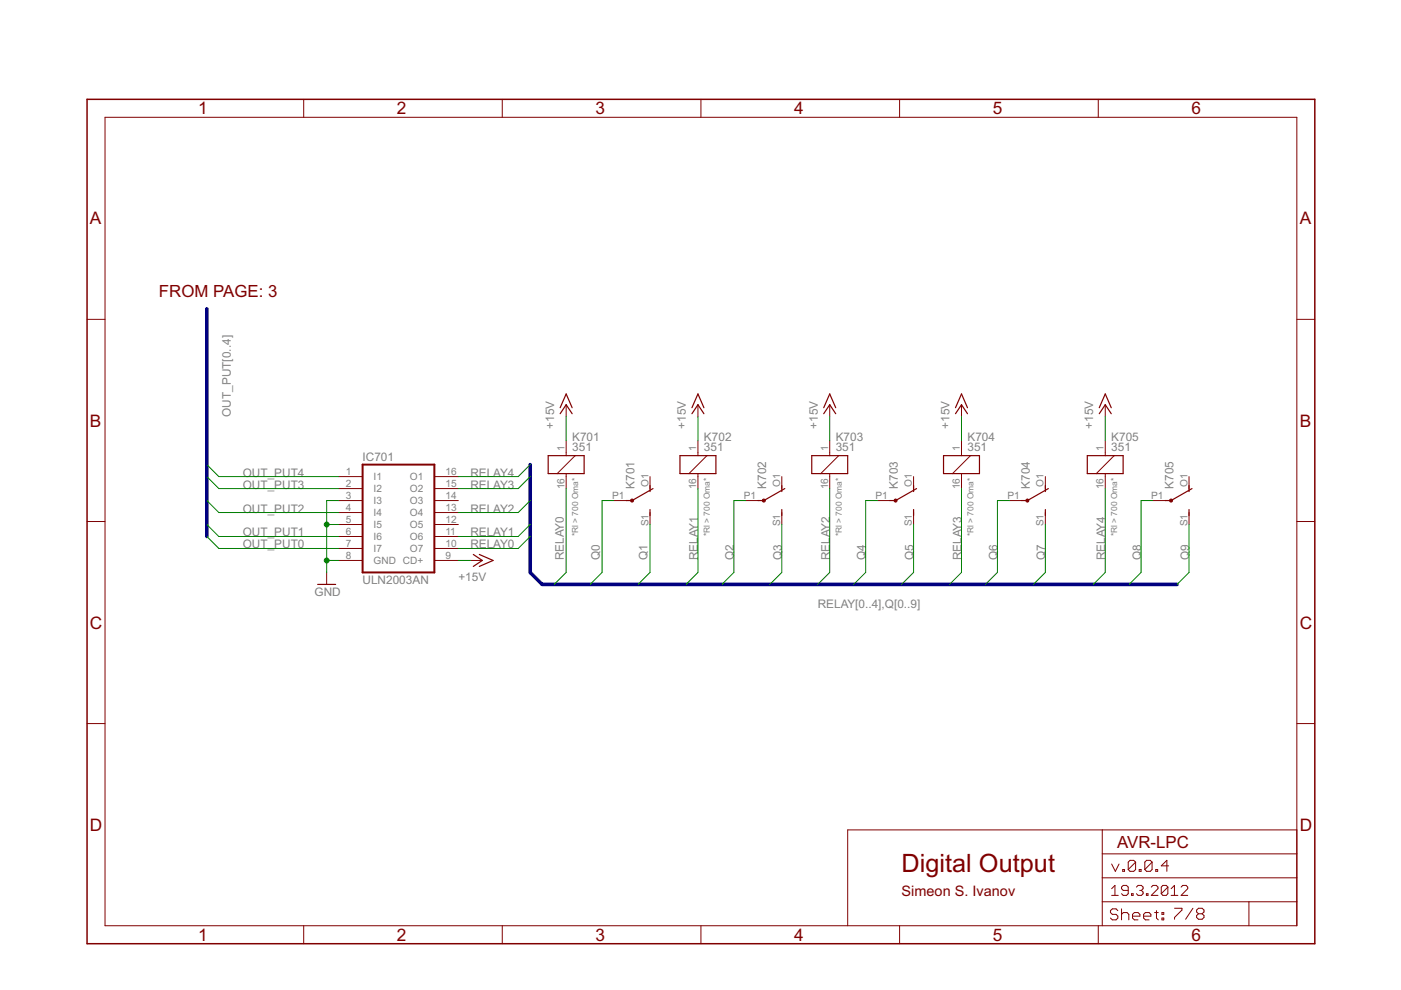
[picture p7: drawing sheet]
<svg xmlns="http://www.w3.org/2000/svg" width="297mm" height="210mm" viewBox="0 0 297 210" stroke-linecap="round" stroke-linejoin="round" font-family="sans-serif">
<g fill="#800000" stroke="#800000" stroke-width=".21">
<path d="M275 191.2v5.1z"/>
<path d="M275 186.1v5.1z"/>
<path d="M275 181v5.1z"/>
<path d="M275 176v5z"/>
<path d="M179.7 176v20.3z"/>
<path d="M179.7 176h54z"/>
<path d="M233.7 176h41.3z"/>
<path d="M264.8 191.2v5.1z"/>
<path d="M264.8 191.2h10.2z"/>
<path d="M233.7 191.2h31.1z"/>
<path d="M233.7 191.2v5.1z"/>
<path d="M233.7 186.1v5.1z"/>
<path d="M233.7 186.1h41.3z"/>
<path d="M233.7 181v5.1z"/>
<path d="M233.7 181h41.3z"/>
<path d="M233.7 176v5z"/>
<path d="M235.7 183.2l.8 1.5z"/>
<path d="M237.3 183.2l-.8 1.5z"/>
<path d="M238 184.4v.3z"/>
<path d="M238 184.4h.4z"/>
<path d="M238.4 184.4v.3z"/>
<path d="M238 184.7h.4z"/>
<path d="M239.2 182.8v1.6z"/>
<path d="M239.2 182.8l.4-.4z"/>
<path d="M239.6 182.4h.8z"/>
<path d="M240.4 182.4l.4 .4z"/>
<path d="M240.8 182.8v1.6z"/>
<path d="M240.4 184.7l.4-.3z"/>
<path d="M239.6 184.7h.8z"/>
<path d="M239.2 184.4l.4 .3z"/>
<path d="M239.2 184.4l1.6-1.6z"/>
<path d="M241.5 184.4v.3z"/>
<path d="M241.5 184.4h.4z"/>
<path d="M241.9 184.4v.3z"/>
<path d="M241.5 184.7h.4z"/>
<path d="M242.7 182.8v1.6z"/>
<path d="M242.7 182.8l.4-.4z"/>
<path d="M243.1 182.4h.8z"/>
<path d="M243.9 182.4l.4 .4z"/>
<path d="M244.3 182.8v1.6z"/>
<path d="M244.3 184.4l-.4 .3z"/>
<path d="M243.1 184.7h.8z"/>
<path d="M242.7 184.4l.4 .3z"/>
<path d="M244.3 182.8l-1.6 1.6z"/>
<path d="M245 184.4v.3z"/>
<path d="M245 184.4h.4z"/>
<path d="M245.4 184.4v.3z"/>
<path d="M245 184.7h.4z"/>
<path d="M247.4 182.4v2.3z"/>
<path d="M246.2 183.6l1.2-1.2z"/>
<path d="M246.2 183.6h1.6z"/>
<path d="M235.7 188.4l.7-.7z"/>
<path d="M236.4 187.7v2.1z"/>
<path d="M235.7 189.8h1.4z"/>
<path d="M237.8 189.5l.3 .3z"/>
<path d="M238.1 189.8h.7z"/>
<path d="M239.2 189.5l-.4 .3z"/>
<path d="M239.2 188.1v1.4z"/>
<path d="M238.8 187.7l.4 .4z"/>
<path d="M238.1 187.7h.7z"/>
<path d="M238.1 187.7l-.3 .4z"/>
<path d="M237.8 188.1v.3z"/>
<path d="M237.8 188.4l.3 .4z"/>
<path d="M238.1 188.8h1.1z"/>
<path d="M239.9 189.5v.3z"/>
<path d="M239.9 189.5h.3z"/>
<path d="M240.2 189.5v.3z"/>
<path d="M239.9 189.8h.3z"/>
<path d="M240.9 188.1l.4-.4z"/>
<path d="M241.3 187.7h.7z"/>
<path d="M242 187.7l.4 .4z"/>
<path d="M242.4 188.1v.3z"/>
<path d="M242.4 188.4l-.4 .4z"/>
<path d="M241.6 188.8h.4z"/>
<path d="M242 188.8l.4 .3z"/>
<path d="M242.4 189.1v.4z"/>
<path d="M242.4 189.5l-.4 .3z"/>
<path d="M241.3 189.8h.7z"/>
<path d="M240.9 189.5l.4 .3z"/>
<path d="M243.1 189.5v.3z"/>
<path d="M243.1 189.5h.3z"/>
<path d="M243.4 189.5v.3z"/>
<path d="M243.1 189.8h.3z"/>
<path d="M244.1 189.8h1.4z"/>
<path d="M244.1 189.8l1.4-1.4z"/>
<path d="M245.5 188.1v.3z"/>
<path d="M245.2 187.7l.3 .4z"/>
<path d="M244.5 187.7h.7z"/>
<path d="M244.5 187.7l-.4 .4z"/>
<path d="M246.2 188.1v1.4z"/>
<path d="M246.5 187.7l-.3 .4z"/>
<path d="M246.5 187.7h.8z"/>
<path d="M247.3 187.7l.3 .4z"/>
<path d="M247.6 188.1v1.4z"/>
<path d="M247.6 189.5l-.3 .3z"/>
<path d="M246.5 189.8h.8z"/>
<path d="M246.2 189.5l.3 .3z"/>
<path d="M246.2 189.5l1.4-1.4z"/>
<path d="M248.3 188.4l.7-.7z"/>
<path d="M249 187.7v2.1z"/>
<path d="M248.3 189.8h1.4z"/>
<path d="M250.4 189.8h1.4z"/>
<path d="M251.8 188.4l-1.4 1.4z"/>
<path d="M251.8 188.1v.3z"/>
<path d="M251.5 187.7l.3 .4z"/>
<path d="M250.8 187.7h.7z"/>
<path d="M250.8 187.7l-.4 .4z"/>
<path d="M249 192.6h1.6z"/>
<path d="M250.6 192.6v.4z"/>
<path d="M250.6 193l-1.6 1.5z"/>
<path d="M249 194.5v.4z"/>
<path d="M252.9 192.6l-1.5 2.3z"/>
<path d="M253.7 193l.4-.4z"/>
<path d="M254.1 192.6h.8z"/>
<path d="M254.9 192.6l.4 .4z"/>
<path d="M255.3 193v.4z"/>
<path d="M254.9 193.7l.4-.3z"/>
<path d="M254.9 193.7l.4 .4z"/>
<path d="M255.3 194.1v.4z"/>
<path d="M254.9 194.9l.4-.4z"/>
<path d="M254.1 194.9h.8z"/>
<path d="M253.7 194.5l.4 .4z"/>
<path d="M253.7 194.1v.4z"/>
<path d="M253.7 194.1l.4-.4z"/>
<path d="M253.7 193.4l.4 .3z"/>
<path d="M253.7 193v.4z"/>
<path d="M254.1 193.7h.8z"/>
<path d="M236.6 192.7l.4 .4z"/>
<path d="M235.8 192.7h.8z"/>
<path d="M235.4 193.1l.4-.4z"/>
<path d="M235.4 193.1v.4z"/>
<path d="M235.4 193.5l.4 .4z"/>
<path d="M235.8 193.9h.8z"/>
<path d="M236.6 193.9l.4 .3z"/>
<path d="M237 194.2v.4z"/>
<path d="M237 194.6l-.4 .4z"/>
<path d="M235.8 195h.8z"/>
<path d="M235.4 194.6l.4 .4z"/>
<path d="M237.8 192.7v2.3z"/>
<path d="M237.8 193.9l.4-.4z"/>
<path d="M238.2 193.5h.8z"/>
<path d="M239 193.5l.3 .4z"/>
<path d="M239.3 193.9v1.1z"/>
<path d="M240.5 195h.8z"/>
<path d="M240.1 194.6l.4 .4z"/>
<path d="M240.1 193.9v.7z"/>
<path d="M240.1 193.9l.4-.4z"/>
<path d="M240.5 193.5h.8z"/>
<path d="M241.3 193.5l.4 .4z"/>
<path d="M241.7 193.9v.3z"/>
<path d="M240.1 194.2h1.6z"/>
<path d="M242.8 195h.8z"/>
<path d="M242.5 194.6l.3 .4z"/>
<path d="M242.5 193.9v.7z"/>
<path d="M242.5 193.9l.3-.4z"/>
<path d="M242.8 193.5h.8z"/>
<path d="M243.6 193.5l.4 .4z"/>
<path d="M244 193.9v.3z"/>
<path d="M242.5 194.2h1.5z"/>
<path d="M245.2 193.1v1.5z"/>
<path d="M245.2 194.6l.4 .4z"/>
<path d="M244.8 193.5h.8z"/>
<path d="M246.4 193.5h.3z"/>
<path d="M246.7 193.5v.4z"/>
<path d="M246.4 193.9h.3z"/>
<path d="M246.4 193.5v.4z"/>
<path d="M246.4 194.6h.3z"/>
<path d="M246.7 194.6v.4z"/>
<path d="M246.4 195h.3z"/>
<path d="M246.4 194.6v.4z"/>
<path d="M22.3 24.9v171.4z"/>
<path d="M18.5 67.7h3.8z"/>
<path d="M18.5 110.6h3.8z"/>
<path d="M18.5 153.4h3.8z"/>
<path d="M22.3 196.3h252.7z"/>
<path d="M64.4 196.3v3.8z"/>
<path d="M106.5 196.3v3.8z"/>
<path d="M148.6 196.3v3.8z"/>
<path d="M190.7 196.3v3.8z"/>
<path d="M232.9 196.3v3.8z"/>
<path d="M275 24.9v171.4z"/>
<path d="M275 67.7h3.8z"/>
<path d="M275 110.6h3.8z"/>
<path d="M275 153.4h3.8z"/>
<path d="M22.3 24.9h252.7z"/>
<path d="M64.4 21.1v3.8z"/>
<path d="M106.5 21.1v3.8z"/>
<path d="M148.6 21.1v3.8z"/>
<path d="M190.7 21.1v3.8z"/>
<path d="M232.9 21.1v3.8z"/>
<path d="M69.3 121.4v2.5z"/>
<path d="M120 101v2.6z"/>
<path d="M120 93.4v2.6z"/>
<path d="M120 100.4v.6z"/>
<path d="M120 96v.6z"/>
<path d="M118.1 100.4l3.8-3.8z"/>
<path d="M137.8 101v2.6z"/>
<path d="M137.8 108.7v2.5z"/>
<path d="M130.2 106.1h2.5z"/>
<path d="M148 101v2.6z"/>
<path d="M148 93.4v2.6z"/>
<path d="M148 100.4v.6z"/>
<path d="M148 96v.6z"/>
<path d="M146.1 100.4l3.8-3.8z"/>
<path d="M165.8 101v2.6z"/>
<path d="M165.8 108.7v2.5z"/>
<path d="M158.1 106.1h2.6z"/>
<path d="M175.9 101v2.6z"/>
<path d="M175.9 93.4v2.6z"/>
<path d="M175.9 100.4v.6z"/>
<path d="M175.9 96v.6z"/>
<path d="M174 100.4l3.8-3.8z"/>
<path d="M193.7 101v2.6z"/>
<path d="M193.7 108.7v2.5z"/>
<path d="M186.1 106.1h2.5z"/>
<path d="M203.9 101v2.6z"/>
<path d="M203.9 93.4v2.6z"/>
<path d="M203.9 100.4v.6z"/>
<path d="M203.9 96v.6z"/>
<path d="M202 100.4l3.8-3.8z"/>
<path d="M221.6 101v2.6z"/>
<path d="M221.6 108.7v2.5z"/>
<path d="M214 106.1h2.6z"/>
<path d="M234.3 101v2.6z"/>
<path d="M234.3 93.4v2.6z"/>
<path d="M234.3 100.4v.6z"/>
<path d="M234.3 96v.6z"/>
<path d="M236.2 96.6l-3.8 3.8z"/>
<path d="M252.1 101v2.6z"/>
<path d="M252.1 108.7v2.5z"/>
<path d="M244.5 106.1h2.5z"/>
<path d="M120 85.8v2.5z"/>
<path d="M148 85.8v2.5z"/>
<path d="M175.9 85.8v2.5z"/>
<path d="M203.9 85.8v2.5z"/>
<path d="M234.3 85.8v2.5z"/>
<path d="M99.7 118.8h2.6z"/>
<path d="M71.8 101h5.1z"/>
<path d="M71.8 103.6h5.1z"/>
<path d="M71.8 106.1h5.1z"/>
<path d="M71.8 108.7h5.1z"/>
<path d="M71.8 111.2h5.1z"/>
<path d="M71.8 113.7h5.1z"/>
<path d="M71.8 116.3h5.1z"/>
<path d="M92.1 101h5.1z"/>
<path d="M92.1 103.6h5.1z"/>
<path d="M92.1 106.1h5.1z"/>
<path d="M92.1 108.7h5.1z"/>
<path d="M92.1 111.2h5.1z"/>
<path d="M92.1 113.7h5.1z"/>
<path d="M92.1 116.3h5.1z"/>
<path d="M92.1 118.8h5.1z"/>
<path d="M71.8 118.8h5.1z"/>
<circle cx="134" cy="106.1" r=".33"/>
<circle cx="161.9" cy="106.1" r=".33"/>
<circle cx="189.9" cy="106.1" r=".33"/>
<circle cx="217.8" cy="106.1" r=".33"/>
<circle cx="248.3" cy="106.1" r=".33"/>
</g>
<g fill="#800000" stroke="#800000" stroke-width=".32">
<path d="M18.5 21.1v179z"/>
<path d="M18.5 200.1h260.3z"/>
<path d="M278.8 21.1v179z"/>
<path d="M18.5 21.1h260.3z"/>
</g>
<g fill="#800000" stroke="#800000" stroke-width=".25">
<path d="M67.4 123.9h3.8z"/>
<path d="M116.2 100.4h1.9z"/>
<path d="M123.8 96.6v3.8z"/>
<path d="M121.9 96.6h1.9z"/>
<path d="M116.2 96.6v3.8z"/>
<path d="M120 100.4h3.8z"/>
<path d="M116.2 96.6h3.8z"/>
<path d="M118.1 100.4h1.9z"/>
<path d="M120 96.6h1.9z"/>
<path d="M137.8 103v1.2z"/>
<path d="M137.8 108v1.3z"/>
<path d="M134 106.1l4.5-2.5z"/>
<path d="M132.7 106.1h1.3z"/>
<path d="M144.2 100.4h1.9z"/>
<path d="M151.8 96.6v3.8z"/>
<path d="M149.9 96.6h1.9z"/>
<path d="M144.2 96.6v3.8z"/>
<path d="M148 100.4h3.8z"/>
<path d="M144.2 96.6h3.8z"/>
<path d="M146.1 100.4h1.9z"/>
<path d="M148 96.6h1.9z"/>
<path d="M165.8 103v1.2z"/>
<path d="M165.8 108v1.3z"/>
<path d="M161.9 106.1l4.5-2.5z"/>
<path d="M160.7 106.1h1.2z"/>
<path d="M172.1 100.4h1.9z"/>
<path d="M179.7 96.6v3.8z"/>
<path d="M177.8 96.6h1.9z"/>
<path d="M172.1 96.6v3.8z"/>
<path d="M175.9 100.4h3.8z"/>
<path d="M172.1 96.6h3.8z"/>
<path d="M174 100.4h1.9z"/>
<path d="M175.9 96.6h1.9z"/>
<path d="M193.7 103v1.2z"/>
<path d="M193.7 108v1.3z"/>
<path d="M189.9 106.1l4.4-2.5z"/>
<path d="M188.6 106.1h1.3z"/>
<path d="M200 100.4h2z"/>
<path d="M207.7 96.6v3.8z"/>
<path d="M205.8 96.6h1.9z"/>
<path d="M200 96.6v3.8z"/>
<path d="M203.9 100.4h3.8z"/>
<path d="M200 96.6h3.9z"/>
<path d="M202 100.4h1.9z"/>
<path d="M203.9 96.6h1.9z"/>
<path d="M221.6 103v1.2z"/>
<path d="M221.6 108v1.3z"/>
<path d="M217.8 106.1l4.5-2.5z"/>
<path d="M216.6 106.1h1.2z"/>
<path d="M230.5 100.4h1.9z"/>
<path d="M238.1 96.6v3.8z"/>
<path d="M236.2 96.6h1.9z"/>
<path d="M230.5 96.6v3.8z"/>
<path d="M234.3 100.4h3.8z"/>
<path d="M230.5 96.6h3.8z"/>
<path d="M232.4 100.4h1.9z"/>
<path d="M234.3 96.6h1.9z"/>
<path d="M252.1 103v1.2z"/>
<path d="M252.1 108v1.3z"/>
<path d="M248.3 106.1l4.4-2.5z"/>
<path d="M247 106.1h1.3z"/>
<path d="M120 85.8l1.3 1.9z"/>
<path d="M120 85.8l-1.2 1.9z"/>
<path d="M120 83.5l1.3 2.9z"/>
<path d="M120 83.5l-1.2 2.9z"/>
<path d="M148 85.8l1.2 1.9z"/>
<path d="M148 85.8l-1.3 1.9z"/>
<path d="M148 83.5l1.2 2.9z"/>
<path d="M148 83.5l-1.3 2.9z"/>
<path d="M175.9 85.8l1.3 1.9z"/>
<path d="M175.9 85.8l-1.3 1.9z"/>
<path d="M175.9 83.5l1.3 2.9z"/>
<path d="M175.9 83.5l-1.3 2.9z"/>
<path d="M203.9 85.8l1.2 1.9z"/>
<path d="M203.9 85.8l-1.3 1.9z"/>
<path d="M203.9 83.5l1.2 2.9z"/>
<path d="M203.9 83.5l-1.3 2.9z"/>
<path d="M234.3 85.8l1.3 1.9z"/>
<path d="M234.3 85.8l-1.2 1.9z"/>
<path d="M234.3 83.5l1.3 2.9z"/>
<path d="M234.3 83.5l-1.2 2.9z"/>
<path d="M100.4 117.6l1.9 1.2z"/>
<path d="M100.4 120.1l1.9-1.3z"/>
<path d="M101.6 117.6l2.9 1.2z"/>
<path d="M101.6 120.1l2.9-1.3z"/>
</g>
<g fill="#800000" stroke="#800000" stroke-width=".42">
<path d="M76.9 98.5h15.2z"/>
<path d="M92.1 98.5v22.9z"/>
<path d="M76.9 121.4h15.2z"/>
<path d="M76.9 98.5v22.9z"/>
</g>
<g fill="#000080" stroke="#000080" stroke-width=".76">
<path d="M43.9 65.5v48.2z"/>
<path d="M112.4 98.5v22.9z"/>
<path d="M112.4 121.4l2.6 2.5z"/>
<path d="M115 123.9h134.6z"/>
</g>
<g fill="#008000" stroke="#008000" stroke-width=".21">
<path d="M117.5 123.9l2.5-2.5z"/>
<path d="M120 103.6v17.8z"/>
<path d="M112.4 113.7l-2.5 2.6z"/>
<path d="M97.2 116.3h12.7z"/>
<path d="M145.4 123.9l2.6-2.5z"/>
<path d="M148 103.6v17.8z"/>
<path d="M112.4 111.2l-2.5 2.5z"/>
<path d="M97.2 113.7h12.7z"/>
<path d="M173.4 123.9l2.5-2.5z"/>
<path d="M175.9 103.6v17.8z"/>
<path d="M112.4 106.1l-2.5 2.6z"/>
<path d="M97.2 108.7h12.7z"/>
<path d="M201.3 123.9l2.6-2.5z"/>
<path d="M203.9 103.6v17.8z"/>
<path d="M112.4 101l-2.5 2.6z"/>
<path d="M97.2 103.6h12.7z"/>
<path d="M231.8 123.9l2.5-2.5z"/>
<path d="M234.3 103.6v17.8z"/>
<path d="M112.4 98.5l-2.5 2.5z"/>
<path d="M97.2 101h12.7z"/>
<path d="M125.1 123.9l2.6-2.5z"/>
<path d="M127.7 106.1v15.3z"/>
<path d="M127.7 106.1h2.5z"/>
<path d="M135.3 123.9l2.5-2.5z"/>
<path d="M137.8 111.2v10.2z"/>
<path d="M153.1 123.9l2.5-2.5z"/>
<path d="M155.6 106.1v15.3z"/>
<path d="M155.6 106.1h2.5z"/>
<path d="M163.2 123.9l2.6-2.5z"/>
<path d="M165.8 111.2v10.2z"/>
<path d="M181 123.9l2.5-2.5z"/>
<path d="M183.5 106.1v15.3z"/>
<path d="M183.5 106.1h2.6z"/>
<path d="M191.2 123.9l2.5-2.5z"/>
<path d="M193.7 111.2v10.2z"/>
<path d="M208.9 123.9l2.6-2.5z"/>
<path d="M211.5 106.1v15.3z"/>
<path d="M211.5 106.1h2.5z"/>
<path d="M219.1 123.9l2.5-2.5z"/>
<path d="M221.6 111.2v10.2z"/>
<path d="M239.4 123.9l2.5-2.5z"/>
<path d="M241.9 106.1v15.3z"/>
<path d="M241.9 106.1h2.6z"/>
<path d="M249.6 123.9l2.5-2.5z"/>
<path d="M252.1 111.2v10.2z"/>
<path d="M120 88.3v5.1z"/>
<path d="M148 88.3v5.1z"/>
<path d="M175.9 88.3v5.1z"/>
<path d="M203.9 88.3v5.1z"/>
<path d="M234.3 88.3v5.1z"/>
<path d="M97.2 118.8h2.5z"/>
<path d="M69.3 118.8h2.5z"/>
<path d="M69.3 118.8v2.6z"/>
<path d="M69.3 111.2v7.6z"/>
<path d="M69.3 111.2h2.5z"/>
<path d="M69.3 106.1v5.1z"/>
<path d="M69.3 106.1h2.5z"/>
<path d="M43.9 98.5l2.5 2.5z"/>
<path d="M46.4 101h25.4z"/>
<path d="M43.9 101l2.5 2.6z"/>
<path d="M46.4 103.6h25.4z"/>
<path d="M43.9 106.1l2.5 2.6z"/>
<path d="M46.4 108.7h25.4z"/>
<path d="M43.9 111.2l2.5 2.5z"/>
<path d="M46.4 113.7h25.4z"/>
<path d="M43.9 113.7l2.5 2.6z"/>
<path d="M46.4 116.3h25.4z"/>
<circle cx="69.3" cy="118.8" r=".51"/>
<circle cx="69.3" cy="111.2" r=".51"/>
</g>
<text font-size="6" fill="#800000" x="191.2" y="184.9">Digital Output</text>
<g font-size="4.1" fill="#800000">
<text x="42" y="24.3">1</text>
<text x="84.1" y="24.3">2</text>
<text x="126.3" y="24.3">3</text>
<text x="168.4" y="24.3">4</text>
<text x="210.5" y="24.3">5</text>
<text x="252.6" y="24.3">6</text>
<text x="19.1" y="47.6">A</text>
<text x="275.6" y="47.6">A</text>
<text x="19.1" y="90.5">B</text>
<text x="275.6" y="90.5">B</text>
<text x="19.1" y="133.3">C</text>
<text x="275.6" y="133.3">C</text>
<text x="19.1" y="176.2">D</text>
<text x="275.6" y="176.2">D</text>
<text x="42" y="199.5">1</text>
<text x="84.1" y="199.5">2</text>
<text x="126.3" y="199.5">3</text>
<text x="168.4" y="199.5">4</text>
<text x="210.5" y="199.5">5</text>
<text x="252.6" y="199.5">6</text>
</g>
<g font-size="4" fill="#800000">
<text x="33.7" y="63">FROM PAGE: 3</text>
<text x="236.9" y="179.8">AVR-LPC</text>
</g>
<text font-size="3.4" fill="#800000" x="191.2" y="189.9">Simeon S. Ivanov</text>
<g font-size="2.8" fill="#808080">
<text x="48.9" y="88.4" transform="rotate(-90 48.9 88.4)">OUT_PUT[0..4]</text>
<text x="117.5" y="90.9" transform="rotate(-90 117.5 90.9)">+15V</text>
<text x="121.3" y="95.6">351</text>
<text x="121.3" y="93.4">K701</text>
<text x="145.4" y="90.9" transform="rotate(-90 145.4 90.9)">+15V</text>
<text x="149.2" y="95.6">351</text>
<text x="149.2" y="93.4">K702</text>
<text x="173.4" y="90.9" transform="rotate(-90 173.4 90.9)">+15V</text>
<text x="177.2" y="95.6">351</text>
<text x="177.2" y="93.4">K703</text>
<text x="201.3" y="90.9" transform="rotate(-90 201.3 90.9)">+15V</text>
<text x="205.1" y="95.6">351</text>
<text x="205.1" y="93.4">K704</text>
<text x="231.8" y="90.9" transform="rotate(-90 231.8 90.9)">+15V</text>
<text x="235.6" y="95.6">351</text>
<text x="235.6" y="93.4">K705</text>
<text x="51.5" y="101">OUT_PUT4</text>
<text x="76.9" y="97.7">IC701</text>
<text x="99.7" y="101">RELAY4</text>
<text x="51.5" y="103.6">OUT_PUT3</text>
<text x="99.7" y="103.6">RELAY3</text>
<text x="134.5" y="103.6" transform="rotate(-90 134.5 103.6)">K701</text>
<text x="162.5" y="103.6" transform="rotate(-90 162.5 103.6)">K702</text>
<text x="190.4" y="103.6" transform="rotate(-90 190.4 103.6)">K703</text>
<text x="218.3" y="103.6" transform="rotate(-90 218.3 103.6)">K704</text>
<text x="248.8" y="103.6" transform="rotate(-90 248.8 103.6)">K705</text>
<text x="51.5" y="108.7">OUT_PUT2</text>
<text x="51.5" y="113.7">OUT_PUT1</text>
<text x="99.7" y="113.7">RELAY1</text>
<text x="99.7" y="108.7">RELAY2</text>
<text x="51.5" y="116.3">OUT_PUT0</text>
<text x="99.7" y="116.3">RELAY0</text>
<text x="119.5" y="118.8" transform="rotate(-90 119.5 118.8)">RELAY0</text>
<text x="127.2" y="118.8" transform="rotate(-90 127.2 118.8)">Q0</text>
<text x="137.3" y="118.8" transform="rotate(-90 137.3 118.8)">Q1</text>
<text x="148" y="118.8" transform="rotate(-90 148 118.8)">RELAY1</text>
<text x="155.6" y="118.8" transform="rotate(-90 155.6 118.8)">Q2</text>
<text x="165.8" y="118.8" transform="rotate(-90 165.8 118.8)">Q3</text>
<text x="175.9" y="118.8" transform="rotate(-90 175.9 118.8)">RELAY2</text>
<text x="183.5" y="118.8" transform="rotate(-90 183.5 118.8)">Q4</text>
<text x="193.7" y="118.8" transform="rotate(-90 193.7 118.8)">Q5</text>
<text x="203.9" y="118.8" transform="rotate(-90 203.9 118.8)">RELAY3</text>
<text x="211.5" y="118.8" transform="rotate(-90 211.5 118.8)">Q6</text>
<text x="221.6" y="118.8" transform="rotate(-90 221.6 118.8)">Q7</text>
<text x="234.3" y="118.8" transform="rotate(-90 234.3 118.8)">RELAY4</text>
<text x="241.9" y="118.8" transform="rotate(-90 241.9 118.8)">Q8</text>
<text x="252.1" y="118.8" transform="rotate(-90 252.1 118.8)">Q9</text>
<text x="76.9" y="123.9">ULN2003AN</text>
<text x="97.2" y="123.1">+15V</text>
<text x="66.7" y="126.4">GND</text>
<text x="173.4" y="129">RELAY[0..4],Q[0..9]</text>
</g>
<g font-size="2.4" fill="#808080">
<text x="119.7" y="95.6" transform="rotate(-90 119.7 95.6)">1</text>
<text x="147.6" y="95.6" transform="rotate(-90 147.6 95.6)">1</text>
<text x="175.6" y="95.6" transform="rotate(-90 175.6 95.6)">1</text>
<text x="203.5" y="95.6" transform="rotate(-90 203.5 95.6)">1</text>
<text x="234" y="95.6" transform="rotate(-90 234 95.6)">1</text>
<text x="73.3" y="100.7">1</text>
<text x="79.2" y="101.8">I1</text>
<text x="86.9" y="101.8">O1</text>
<text x="94.4" y="100.7">16</text>
<text x="73.3" y="103.2">2</text>
<text x="73.3" y="105.8">3</text>
<text x="79.2" y="104.4">I2</text>
<text x="79.2" y="106.9">I3</text>
<text x="86.9" y="104.4">O2</text>
<text x="86.9" y="106.9">O3</text>
<text x="94.4" y="103.2">15</text>
<text x="94.4" y="105.8">14</text>
<text x="119.7" y="103.8" transform="rotate(-90 119.7 103.8)">16</text>
<text x="129.8" y="105.8">P1</text>
<text x="137.5" y="103.2" transform="rotate(-90 137.5 103.2)">O1</text>
<text x="147.6" y="103.8" transform="rotate(-90 147.6 103.8)">16</text>
<text x="157.7" y="105.8">P1</text>
<text x="165.4" y="103.2" transform="rotate(-90 165.4 103.2)">O1</text>
<text x="175.6" y="103.8" transform="rotate(-90 175.6 103.8)">16</text>
<text x="185.7" y="105.8">P1</text>
<text x="193.3" y="103.2" transform="rotate(-90 193.3 103.2)">O1</text>
<text x="203.5" y="103.8" transform="rotate(-90 203.5 103.8)">16</text>
<text x="213.6" y="105.8">P1</text>
<text x="221.3" y="103.2" transform="rotate(-90 221.3 103.2)">O1</text>
<text x="234" y="103.8" transform="rotate(-90 234 103.8)">16</text>
<text x="244.1" y="105.8">P1</text>
<text x="251.7" y="103.2" transform="rotate(-90 251.7 103.2)">O1</text>
<text x="73.3" y="108.3">4</text>
<text x="73.3" y="110.9">5</text>
<text x="73.3" y="113.4">6</text>
<text x="79.2" y="109.4">I4</text>
<text x="79.2" y="112">I5</text>
<text x="86.9" y="109.4">O4</text>
<text x="86.9" y="112">O5</text>
<text x="94.4" y="108.3">13</text>
<text x="94.4" y="110.9">12</text>
<text x="94.4" y="113.4">11</text>
<text x="137.5" y="111.6" transform="rotate(-90 137.5 111.6)">S1</text>
<text x="165.4" y="111.6" transform="rotate(-90 165.4 111.6)">S1</text>
<text x="193.3" y="111.6" transform="rotate(-90 193.3 111.6)">S1</text>
<text x="221.3" y="111.6" transform="rotate(-90 221.3 111.6)">S1</text>
<text x="251.7" y="111.6" transform="rotate(-90 251.7 111.6)">S1</text>
<text x="73.3" y="115.9">7</text>
<text x="73.3" y="118.5">8</text>
<text x="79.2" y="114.5">I6</text>
<text x="79.2" y="117">I7</text>
<text x="79.2" y="119.6">GND CD+</text>
<text x="86.9" y="114.5">O6</text>
<text x="86.9" y="117">O7</text>
<text x="94.4" y="115.9">10</text>
<text x="94.4" y="118.5">9</text>
</g>
<g font-size="2" fill="#808080">
<text x="122.6" y="113.7" transform="rotate(-90 122.6 113.7)">*Rl &gt; 700 Oma*</text>
<text x="150.5" y="113.7" transform="rotate(-90 150.5 113.7)">*Rl &gt; 700 Oma*</text>
<text x="178.5" y="113.7" transform="rotate(-90 178.5 113.7)">*Rl &gt; 700 Oma*</text>
<text x="206.4" y="113.7" transform="rotate(-90 206.4 113.7)">*Rl &gt; 700 Oma*</text>
<text x="236.9" y="113.7" transform="rotate(-90 236.9 113.7)">*Rl &gt; 700 Oma*</text>
</g>
</svg>
